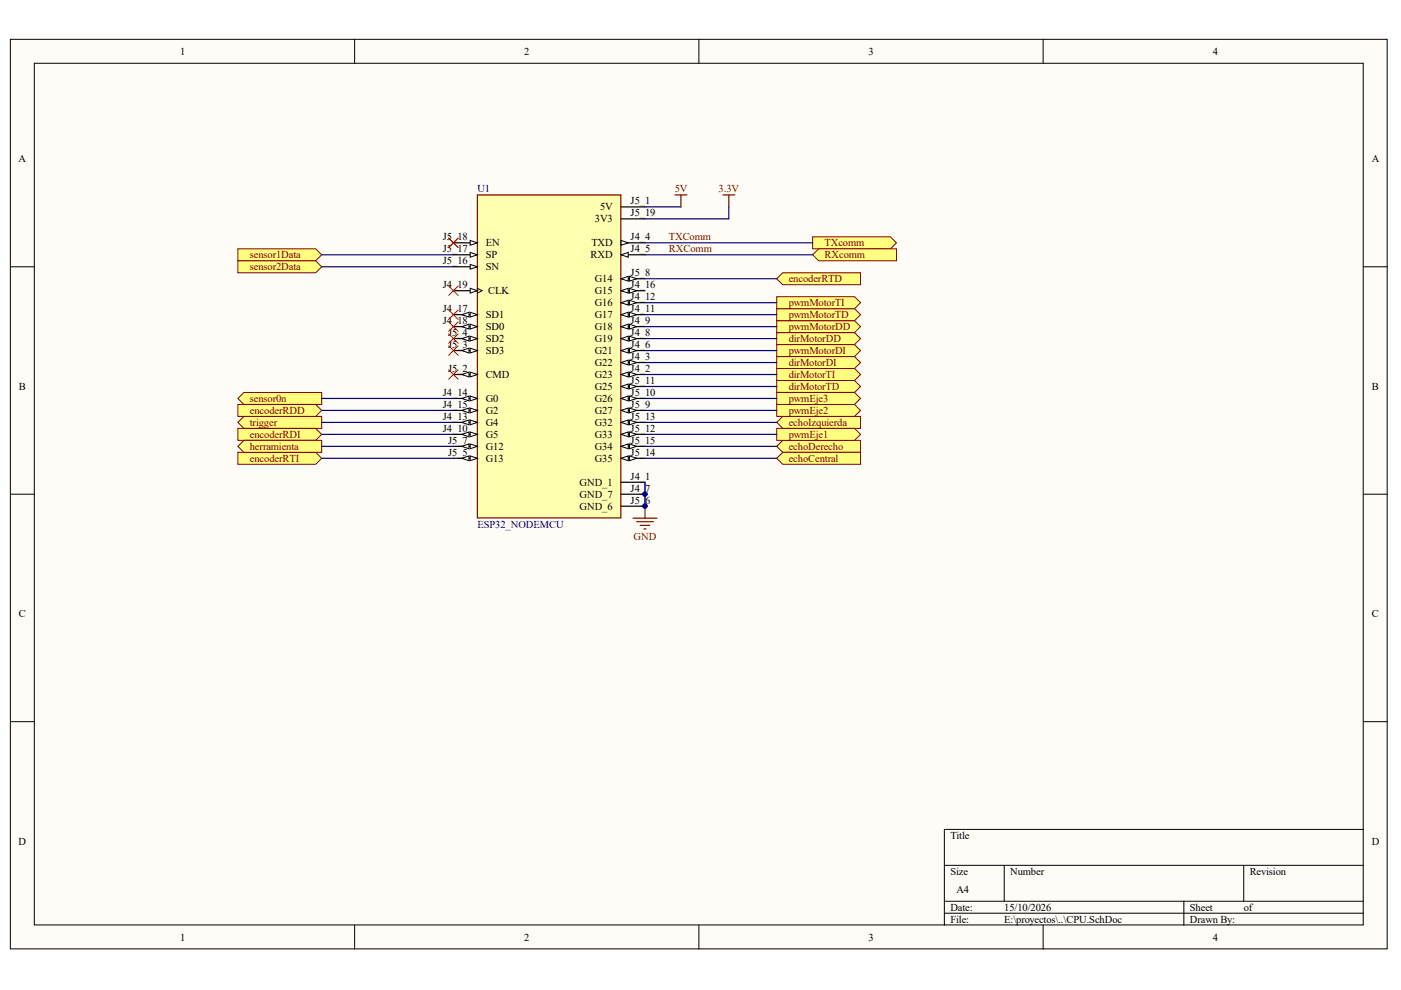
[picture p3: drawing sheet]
<svg xmlns="http://www.w3.org/2000/svg" width="297mm" height="210mm" viewBox="0 0 297 210" stroke-linecap="round" stroke-linejoin="round" font-family="sans-serif">
<g fill="#fffcf8" stroke="#000" stroke-width=".21">
<path d="M2.2 8.3h291.9v192.9h-291.9z"/>
<path d="M7.3 13.4h281.7v182.7h-281.7z"/>
</g>
<g fill="none" stroke="#000" stroke-width=".21">
<path d="M75.2 8.3v5.1M148.2 8.3v5.1M221.2 8.3v5.1M2.2 56.6h5.1M289.1 56.6h5.1M2.2 104.8h5.1M289.1 104.8h5.1M2.2 153h5.1M289.1 153h5.1M289.1 175.9h-88.9v20.3M75.2 196.2v5M148.2 196.2v5"/>
<path d="M200.2 183.5h88.9M200.2 191.1h88.9M200.2 193.6h88.9M212.9 183.5v7.6M221.2 196.2v5M251 191.1v5.1M263.7 183.5v7.6"/>
</g>
<g fill="#ffff80" stroke="#800000" stroke-width=".21">
<path d="M50.4 89.6l1.3-1.3h16.5v2.5h-16.5z" fill-rule="evenodd"/>
<path d="M164.7 94.6l1.2-1.2h16.6v2.5h-16.6z" fill-rule="evenodd"/>
<path d="M164.7 97.2l1.2-1.3h16.6v2.5h-16.6z" fill-rule="evenodd"/>
<path d="M164.7 89.6l1.2-1.3h16.6v2.5h-16.6z" fill-rule="evenodd"/>
<path d="M50.4 84.5l1.3-1.3h16.5v2.6h-16.5z" fill-rule="evenodd"/>
<path d="M50.4 52.8h16.5l1.3 1.2-1.3 1.3h-16.5z" fill-rule="evenodd"/>
<path d="M50.4 55.3h16.5l1.3 1.3-1.3 1.2h-16.5z" fill-rule="evenodd"/>
<path d="M50.4 85.8h16.5l1.3 1.2-1.3 1.3h-16.5z" fill-rule="evenodd"/>
<path d="M50.4 90.8h16.5l1.3 1.3-1.3 1.3h-16.5z" fill-rule="evenodd"/>
<path d="M164.7 59.1l1.2-1.3h16.6v2.6h-16.6z" fill-rule="evenodd"/>
<path d="M50.4 95.9h16.5l1.3 1.3-1.3 1.2h-16.5z" fill-rule="evenodd"/>
<path d="M164.7 70.5h16.5l1.3 1.3-1.3 1.3h-16.5z" fill-rule="evenodd"/>
<path d="M164.7 68h16.5l1.3 1.3-1.3 1.2h-16.5z" fill-rule="evenodd"/>
<path d="M164.7 75.6h16.5l1.3 1.3-1.3 1.2h-16.5z" fill-rule="evenodd"/>
<path d="M164.7 73.1h16.5l1.3 1.2-1.3 1.3h-16.5z" fill-rule="evenodd"/>
<path d="M164.7 80.7h16.5l1.3 1.2-1.3 1.3h-16.5z" fill-rule="evenodd"/>
<path d="M164.7 65.4h16.5l1.3 1.3-1.3 1.3h-16.5z" fill-rule="evenodd"/>
<path d="M164.7 78.1h16.5l1.3 1.3-1.3 1.3h-16.5z" fill-rule="evenodd"/>
<path d="M164.7 62.9h16.5l1.3 1.3-1.3 1.2h-16.5z" fill-rule="evenodd"/>
<path d="M172.3 50.2h16.5l1.3 1.3-1.3 1.3h-16.5z" fill-rule="evenodd"/>
<path d="M172.3 54l1.3-1.2h16.5v2.5h-16.5z" fill-rule="evenodd"/>
<path d="M164.7 90.8h16.5l1.3 1.3-1.3 1.3h-16.5z" fill-rule="evenodd"/>
<path d="M164.7 85.8h16.5l1.3 1.2-1.3 1.3h-16.5z" fill-rule="evenodd"/>
<path d="M164.7 83.2h16.5l1.3 1.3-1.3 1.3h-16.5z" fill-rule="evenodd"/>
<path d="M50.4 94.6l1.3-1.2h16.5v2.5h-16.5z" fill-rule="evenodd"/>
</g>
<path d="M101.2 41.3h30.4v68.5h-30.4z" fill="#ffffb0" stroke="#800000" stroke-width=".25"/>
<path d="M96.1 51.5h5.1" fill="none" stroke="#000" stroke-width=".25"/>
<path d="M99.7 51l1.5 .5-1.5 .5z" fill="#fffcf8" stroke="#000" stroke-width=".21"/>
<path d="M96.1 54h5.1" fill="none" stroke="#000" stroke-width=".25"/>
<path d="M99.7 53.5l1.5 .5-1.5 .5z" fill="#fffcf8" stroke="#000" stroke-width=".21"/>
<path d="M96.1 56.6h5.1" fill="none" stroke="#000" stroke-width=".25"/>
<path d="M99.7 56.1l1.5 .5-1.5 .5z" fill="#fffcf8" stroke="#000" stroke-width=".21"/>
<path d="M96.1 61.6h5.1" fill="none" stroke="#000" stroke-width=".25"/>
<path d="M101.2 61.1l1 .5-1 .5" fill="none" stroke="#000" stroke-width=".21"/>
<path d="M99.7 61.1l1.5 .5-1.5 .5z" fill="#fffcf8" stroke="#000" stroke-width=".21"/>
<path d="M96.1 66.7h5.1" fill="none" stroke="#000" stroke-width=".25"/>
<g fill="#fffcf8" stroke="#000" stroke-width=".21">
<path d="M99.7 66.2l1.5 .5-1.5 .5z"/>
<path d="M97.9 66.7l1.5-.5v1z"/>
</g>
<path d="M96.1 69.3h5.1" fill="none" stroke="#000" stroke-width=".25"/>
<g fill="#fffcf8" stroke="#000" stroke-width=".21">
<path d="M99.7 68.7l1.5 .6-1.5 .5z"/>
<path d="M97.9 69.3l1.5-.6v1.1z"/>
</g>
<path d="M96.1 71.8h5.1" fill="none" stroke="#000" stroke-width=".25"/>
<g fill="#fffcf8" stroke="#000" stroke-width=".21">
<path d="M99.7 71.3l1.5 .5-1.5 .5z"/>
<path d="M97.9 71.8l1.5-.5v1z"/>
</g>
<path d="M96.1 74.3h5.1" fill="none" stroke="#000" stroke-width=".25"/>
<g fill="#fffcf8" stroke="#000" stroke-width=".21">
<path d="M99.7 73.8l1.5 .5-1.5 .5z"/>
<path d="M97.9 74.3l1.5-.5v1z"/>
</g>
<path d="M96.1 79.4h5.1" fill="none" stroke="#000" stroke-width=".25"/>
<g fill="#fffcf8" stroke="#000" stroke-width=".21">
<path d="M99.7 78.9l1.5 .5-1.5 .5z"/>
<path d="M97.9 79.4l1.5-.5v1z"/>
</g>
<path d="M96.1 84.5h5.1" fill="none" stroke="#000" stroke-width=".25"/>
<g fill="#fffcf8" stroke="#000" stroke-width=".21">
<path d="M99.7 84l1.5 .5-1.5 .5z"/>
<path d="M97.9 84.5l1.5-.5v1z"/>
</g>
<path d="M96.1 87h5.1" fill="none" stroke="#000" stroke-width=".25"/>
<g fill="#fffcf8" stroke="#000" stroke-width=".21">
<path d="M99.7 86.5l1.5 .5-1.5 .5z"/>
<path d="M97.9 87l1.5-.5v1z"/>
</g>
<path d="M96.1 89.6h5.1" fill="none" stroke="#000" stroke-width=".25"/>
<g fill="#fffcf8" stroke="#000" stroke-width=".21">
<path d="M99.7 89.1l1.5 .5-1.5 .5z"/>
<path d="M97.9 89.6l1.5-.5v1z"/>
</g>
<path d="M96.1 92.1h5.1" fill="none" stroke="#000" stroke-width=".25"/>
<g fill="#fffcf8" stroke="#000" stroke-width=".21">
<path d="M99.7 91.6l1.5 .5-1.5 .5z"/>
<path d="M97.9 92.1l1.5-.5v1z"/>
</g>
<path d="M96.1 94.6h5.1" fill="none" stroke="#000" stroke-width=".25"/>
<g fill="#fffcf8" stroke="#000" stroke-width=".21">
<path d="M99.7 94.1l1.5 .5-1.5 .5z"/>
<path d="M97.9 94.6l1.5-.5v1z"/>
</g>
<path d="M96.1 97.2h5.1" fill="none" stroke="#000" stroke-width=".25"/>
<g fill="#fffcf8" stroke="#000" stroke-width=".21">
<path d="M99.7 96.7l1.5 .5-1.5 .5z"/>
<path d="M97.9 97.2l1.5-.5v1z"/>
</g>
<path d="M131.7 43.9h5.1M131.7 46.4h5.1M131.7 51.5h5.1" fill="none" stroke="#000" stroke-width=".25"/>
<path d="M131.7 51l1.5 .5-1.5 .5z" fill="#fffcf8" stroke="#000" stroke-width=".21"/>
<path d="M131.7 54h5.1" fill="none" stroke="#000" stroke-width=".25"/>
<path d="M131.7 54l1.5-.5v1z" fill="#fffcf8" stroke="#000" stroke-width=".21"/>
<path d="M131.7 59.1h5.1" fill="none" stroke="#000" stroke-width=".25"/>
<g fill="#fffcf8" stroke="#000" stroke-width=".21">
<path d="M131.7 59.1l1.5-.5v1z"/>
<path d="M133.5 58.6l1.5 .5-1.5 .5z"/>
</g>
<path d="M131.7 61.6h5.1" fill="none" stroke="#000" stroke-width=".25"/>
<g fill="#fffcf8" stroke="#000" stroke-width=".21">
<path d="M131.7 61.6l1.5-.5v1z"/>
<path d="M133.5 61.1l1.5 .5-1.5 .5z"/>
</g>
<path d="M131.7 64.2h5.1" fill="none" stroke="#000" stroke-width=".25"/>
<g fill="#fffcf8" stroke="#000" stroke-width=".21">
<path d="M131.7 64.2l1.5-.5v1z"/>
<path d="M133.5 63.7l1.5 .5-1.5 .5z"/>
</g>
<path d="M131.7 66.7h5.1" fill="none" stroke="#000" stroke-width=".25"/>
<g fill="#fffcf8" stroke="#000" stroke-width=".21">
<path d="M131.7 66.7l1.5-.5v1z"/>
<path d="M133.5 66.2l1.5 .5-1.5 .5z"/>
</g>
<path d="M131.7 69.3h5.1" fill="none" stroke="#000" stroke-width=".25"/>
<g fill="#fffcf8" stroke="#000" stroke-width=".21">
<path d="M131.7 69.3l1.5-.6v1.1z"/>
<path d="M133.5 68.7l1.5 .6-1.5 .5z"/>
</g>
<path d="M131.7 71.8h5.1" fill="none" stroke="#000" stroke-width=".25"/>
<g fill="#fffcf8" stroke="#000" stroke-width=".21">
<path d="M131.7 71.8l1.5-.5v1z"/>
<path d="M133.5 71.3l1.5 .5-1.5 .5z"/>
</g>
<path d="M131.7 74.3h5.1" fill="none" stroke="#000" stroke-width=".25"/>
<g fill="#fffcf8" stroke="#000" stroke-width=".21">
<path d="M131.7 74.3l1.5-.5v1z"/>
<path d="M133.5 73.8l1.5 .5-1.5 .5z"/>
</g>
<path d="M131.7 76.9h5.1" fill="none" stroke="#000" stroke-width=".25"/>
<g fill="#fffcf8" stroke="#000" stroke-width=".21">
<path d="M131.7 76.9l1.5-.5v1z"/>
<path d="M133.5 76.4l1.5 .5-1.5 .5z"/>
</g>
<path d="M131.7 79.4h5.1" fill="none" stroke="#000" stroke-width=".25"/>
<g fill="#fffcf8" stroke="#000" stroke-width=".21">
<path d="M131.7 79.4l1.5-.5v1z"/>
<path d="M133.5 78.9l1.5 .5-1.5 .5z"/>
</g>
<path d="M131.7 81.9h5.1" fill="none" stroke="#000" stroke-width=".25"/>
<g fill="#fffcf8" stroke="#000" stroke-width=".21">
<path d="M131.7 81.9l1.5-.5v1.1z"/>
<path d="M133.5 81.4l1.5 .5-1.5 .6z"/>
</g>
<path d="M131.7 84.5h5.1" fill="none" stroke="#000" stroke-width=".25"/>
<g fill="#fffcf8" stroke="#000" stroke-width=".21">
<path d="M131.7 84.5l1.5-.5v1z"/>
<path d="M133.5 84l1.5 .5-1.5 .5z"/>
</g>
<path d="M131.7 87h5.1" fill="none" stroke="#000" stroke-width=".25"/>
<g fill="#fffcf8" stroke="#000" stroke-width=".21">
<path d="M131.7 87l1.5-.5v1z"/>
<path d="M133.5 86.5l1.5 .5-1.5 .5z"/>
</g>
<path d="M131.7 89.6h5.1" fill="none" stroke="#000" stroke-width=".25"/>
<g fill="#fffcf8" stroke="#000" stroke-width=".21">
<path d="M131.7 89.6l1.5-.5v1z"/>
<path d="M133.5 89.1l1.5 .5-1.5 .5z"/>
</g>
<path d="M131.7 92.1h5.1" fill="none" stroke="#000" stroke-width=".25"/>
<g fill="#fffcf8" stroke="#000" stroke-width=".21">
<path d="M131.7 92.1l1.5-.5v1z"/>
<path d="M133.5 91.6l1.5 .5-1.5 .5z"/>
</g>
<path d="M131.7 94.6h5.1" fill="none" stroke="#000" stroke-width=".25"/>
<g fill="#fffcf8" stroke="#000" stroke-width=".21">
<path d="M131.7 94.6l1.5-.5v1z"/>
<path d="M133.5 94.1l1.5 .5-1.5 .5z"/>
</g>
<path d="M131.7 97.2h5.1" fill="none" stroke="#000" stroke-width=".25"/>
<g fill="#fffcf8" stroke="#000" stroke-width=".21">
<path d="M131.7 97.2l1.5-.5v1z"/>
<path d="M133.5 96.7l1.5 .5-1.5 .5z"/>
</g>
<path d="M131.7 102.2h5.1M131.7 104.8h5.1M131.7 107.3h5.1" fill="none" stroke="#000" stroke-width=".25"/>
<path d="M143.1 41.3h2.5M144.4 41.3v2.6M153.3 41.3h2.5M154.5 41.3v2.6M134.2 109.9h5.1M135 110.6h3.5M135.7 111.4h2.1M136.5 112.1h.5M136.8 107.3v2.6" fill="none" stroke="#800000" stroke-width=".25"/>
<g fill="none" stroke="#000080" stroke-width=".25">
<path d="M68.2 54h27.9M68.2 56.6h27.9M136.8 43.9h7.6M136.8 51.5h35.5M136.8 54h35.5M136.8 59.1h27.9M154.5 43.9v2.5h-17.7M136.8 64.2h27.9M136.8 66.7h27.9M136.8 69.3h27.9M136.8 71.8h27.9M136.8 74.3h27.9"/>
<path d="M136.8 76.9h27.9M136.8 79.4h27.9M68.2 89.6h27.9M68.2 92.1h27.9M68.2 97.2h27.9M68.2 87h27.9M68.2 84.5h27.9M68.2 94.6h27.9M136.8 81.9h27.9M136.8 89.6h27.9M136.8 92.1h27.9M136.8 97.2h27.9"/>
<path d="M136.8 87h27.9M136.8 84.5h27.9M136.8 94.6h27.9M136.8 102.2v5.1"/>
</g>
<g fill="none" stroke="#f00" stroke-width=".21">
<path d="M95.1 50.5l2 2M97.1 50.5l-2 2M95.1 78.4l2 2M95.1 60.6l2 2.1M95.1 65.7l2 2M95.1 68.2l2 2.1M95.1 70.8l2 2M95.1 73.3l2 2M97.1 78.4l-2 2M97.1 60.6l-2 2.1M97.1 65.7l-2 2M97.1 68.2l-2 2.1"/>
<path d="M97.1 70.8l-2 2M97.1 73.3l-2 2"/>
</g>
<g fill="#000080" stroke="#000080" stroke-width=".21">
<circle cx="136.7" cy="107.3" r=".48"/>
<circle cx="136.7" cy="104.8" r=".48"/>
</g>
<g font-size="2.2">
<text x="38.2" y="11.6">1</text>
<text x="111.2" y="11.6">2</text>
<text x="184.2" y="11.6">3</text>
<text x="257.1" y="11.6">4</text>
<text x="3.9" y="34.4">A</text>
<text x="290.8" y="34.4">A</text>
<text x="126.1" y="47.1">3V3</text>
<text x="127.2" y="44.6">5V</text>
<text x="133.7" y="43.3">J5_1</text>
<text x="133.7" y="45.9">J5_19</text>
<text x="93.9" y="50.9">J5_18</text>
<text x="93.9" y="53.5">J5_17</text>
<text x="103" y="52.2">EN</text>
<text x="125.4" y="52.2">TXD</text>
<text x="133.7" y="50.9">J4_4</text>
<text x="133.7" y="53.5">J4_5</text>
<text x="93.9" y="56">J5_16</text>
<text x="103" y="54.7">SP</text>
<text x="103" y="57.3">SN</text>
<text x="125.2" y="54.7">RXD</text>
<text x="126.1" y="59.8">G14</text>
<text x="133.7" y="58.6">J5_8</text>
<text x="93.9" y="61.1">J4_19</text>
<text x="103.5" y="62.4">CLK</text>
<text x="126.1" y="62.4">G15</text>
<text x="126.1" y="64.9">G16</text>
<text x="133.7" y="61.1">J4_16</text>
<text x="133.7" y="63.6">J4_12</text>
<text x="93.9" y="66.2">J4_17</text>
<text x="93.9" y="68.7">J4_18</text>
<text x="95" y="71.2">J5_4</text>
<text x="103" y="67.4">SD1</text>
<text x="103" y="70">SD0</text>
<text x="126.1" y="67.4">G17</text>
<text x="126.1" y="70">G18</text>
<text x="133.7" y="66.2">J4_11</text>
<text x="133.7" y="68.7">J4_9</text>
<text x="133.7" y="71.2">J4_8</text>
<text x="95" y="73.8">J5_3</text>
<text x="103" y="72.5">SD2</text>
<text x="103" y="75.1">SD3</text>
<text x="126.1" y="72.5">G19</text>
<text x="126.1" y="75.1">G21</text>
<text x="126.1" y="77.6">G22</text>
<text x="133.7" y="73.8">J4_6</text>
<text x="133.7" y="76.3">J4_3</text>
<text x="4" y="82.7">B</text>
<text x="93.9" y="83.9">J4_14</text>
<text x="95" y="78.9">J5_2</text>
<text x="103" y="80.1">CMD</text>
<text x="126.1" y="80.1">G23</text>
<text x="126.1" y="82.7">G25</text>
<text x="133.7" y="78.9">J4_2</text>
<text x="133.7" y="81.4">J5_11</text>
<text x="133.7" y="83.9">J5_10</text>
<text x="290.9" y="82.7">B</text>
<text x="93.9" y="86.5">J4_15</text>
<text x="93.9" y="89">J4_13</text>
<text x="103" y="85.2">G0</text>
<text x="103" y="87.7">G2</text>
<text x="126.1" y="85.2">G26</text>
<text x="126.1" y="87.7">G27</text>
<text x="133.7" y="86.5">J5_9</text>
<text x="133.7" y="89">J5_13</text>
<text x="93.9" y="91.5">J4_10</text>
<text x="95" y="94.1">J5_7</text>
<text x="103" y="90.3">G4</text>
<text x="103" y="92.8">G5</text>
<text x="103" y="95.4">G12</text>
<text x="126.1" y="90.3">G32</text>
<text x="126.1" y="92.8">G33</text>
<text x="126.1" y="95.4">G34</text>
<text x="133.7" y="91.5">J5_12</text>
<text x="133.7" y="94.1">J5_15</text>
<text x="95" y="96.6">J5_5</text>
<text x="103" y="97.9">G13</text>
<text x="126.1" y="97.9">G35</text>
<text x="133.7" y="96.6">J5_14</text>
<text x="133.7" y="101.7">J4_1</text>
<text x="122.9" y="103">GND_1</text>
<text x="122.9" y="105.5">GND_7</text>
<text x="133.7" y="104.2">J4_</text>
<text x="133.7" y="106.8">J5_</text>
<text x="136.8" y="104.2">7</text>
<text x="136.8" y="106.8">6</text>
<text x="122.9" y="108">GND_6</text>
<text x="4" y="130.9">C</text>
<text x="290.9" y="130.9">C</text>
<text x="3.9" y="179.1">D</text>
<text x="201.5" y="177.8">Title</text>
<text x="290.8" y="179.1">D</text>
<text x="201.5" y="185.5">Size</text>
<text x="214.2" y="185.5">Number</text>
<text x="265" y="185.5">Revision</text>
<text x="202.8" y="189.3">A4</text>
<text x="201.5" y="193.1">Date:</text>
<text x="201.5" y="195.6">File:</text>
<text x="212.9" y="193.1">15/10/2026</text>
<text x="212.9" y="195.6">E:\proyectos\..\CPU.SchDoc</text>
<text x="252.3" y="193.1">Sheet</text>
<text x="252.3" y="195.6">Drawn By:</text>
<text x="263.7" y="193.1">of</text>
<text x="38.2" y="199.4">1</text>
<text x="111.2" y="199.4">2</text>
<text x="184.2" y="199.4">3</text>
<text x="257.1" y="199.4">4</text>
</g>
<g font-size="2.2" fill="#000080">
<text x="101.2" y="40.8">U1</text>
<text x="101.2" y="111.9">ESP32_NODEMCU</text>
</g>
<g font-size="2.2" fill="#800000">
<text x="143" y="40.8">5V</text>
<text x="152.4" y="40.8">3.3V</text>
<text x="141.8" y="50.9">TXComm</text>
<text x="141.8" y="53.5">RXComm</text>
<text x="174.8" y="52.2">TXcomm</text>
<text x="53" y="54.7">sensor1Data</text>
<text x="53" y="57.3">sensor2Data</text>
<text x="167.2" y="59.8">encoderRTD</text>
<text x="174.8" y="54.7">RXcomm</text>
<text x="167.2" y="64.9">pwmMotorTI</text>
<text x="167.2" y="70">pwmMotorDD</text>
<text x="167.2" y="67.4">pwmMotorTD</text>
<text x="167.2" y="72.5">dirMotorDD</text>
<text x="167.2" y="77.6">dirMotorDI</text>
<text x="167.2" y="75.1">pwmMotorDI</text>
<text x="167.2" y="82.7">dirMotorTD</text>
<text x="167.2" y="80.1">dirMotorTI</text>
<text x="53" y="85.2">sensor0n</text>
<text x="53" y="87.7">encoderRDD</text>
<text x="167.2" y="87.7">pwmEje2</text>
<text x="167.2" y="85.2">pwmEje3</text>
<text x="53" y="90.3">trigger</text>
<text x="53" y="92.8">encoderRDI</text>
<text x="53" y="95.4">herramienta</text>
<text x="167.2" y="95.4">echoDerecho</text>
<text x="167.2" y="90.3">echoIzquierda</text>
<text x="167.2" y="92.8">pwmEje1</text>
<text x="53" y="97.9">encoderRTI</text>
<text x="167.2" y="97.9">echoCentral</text>
<text x="134.3" y="114.4">GND</text>
</g>
</svg>
